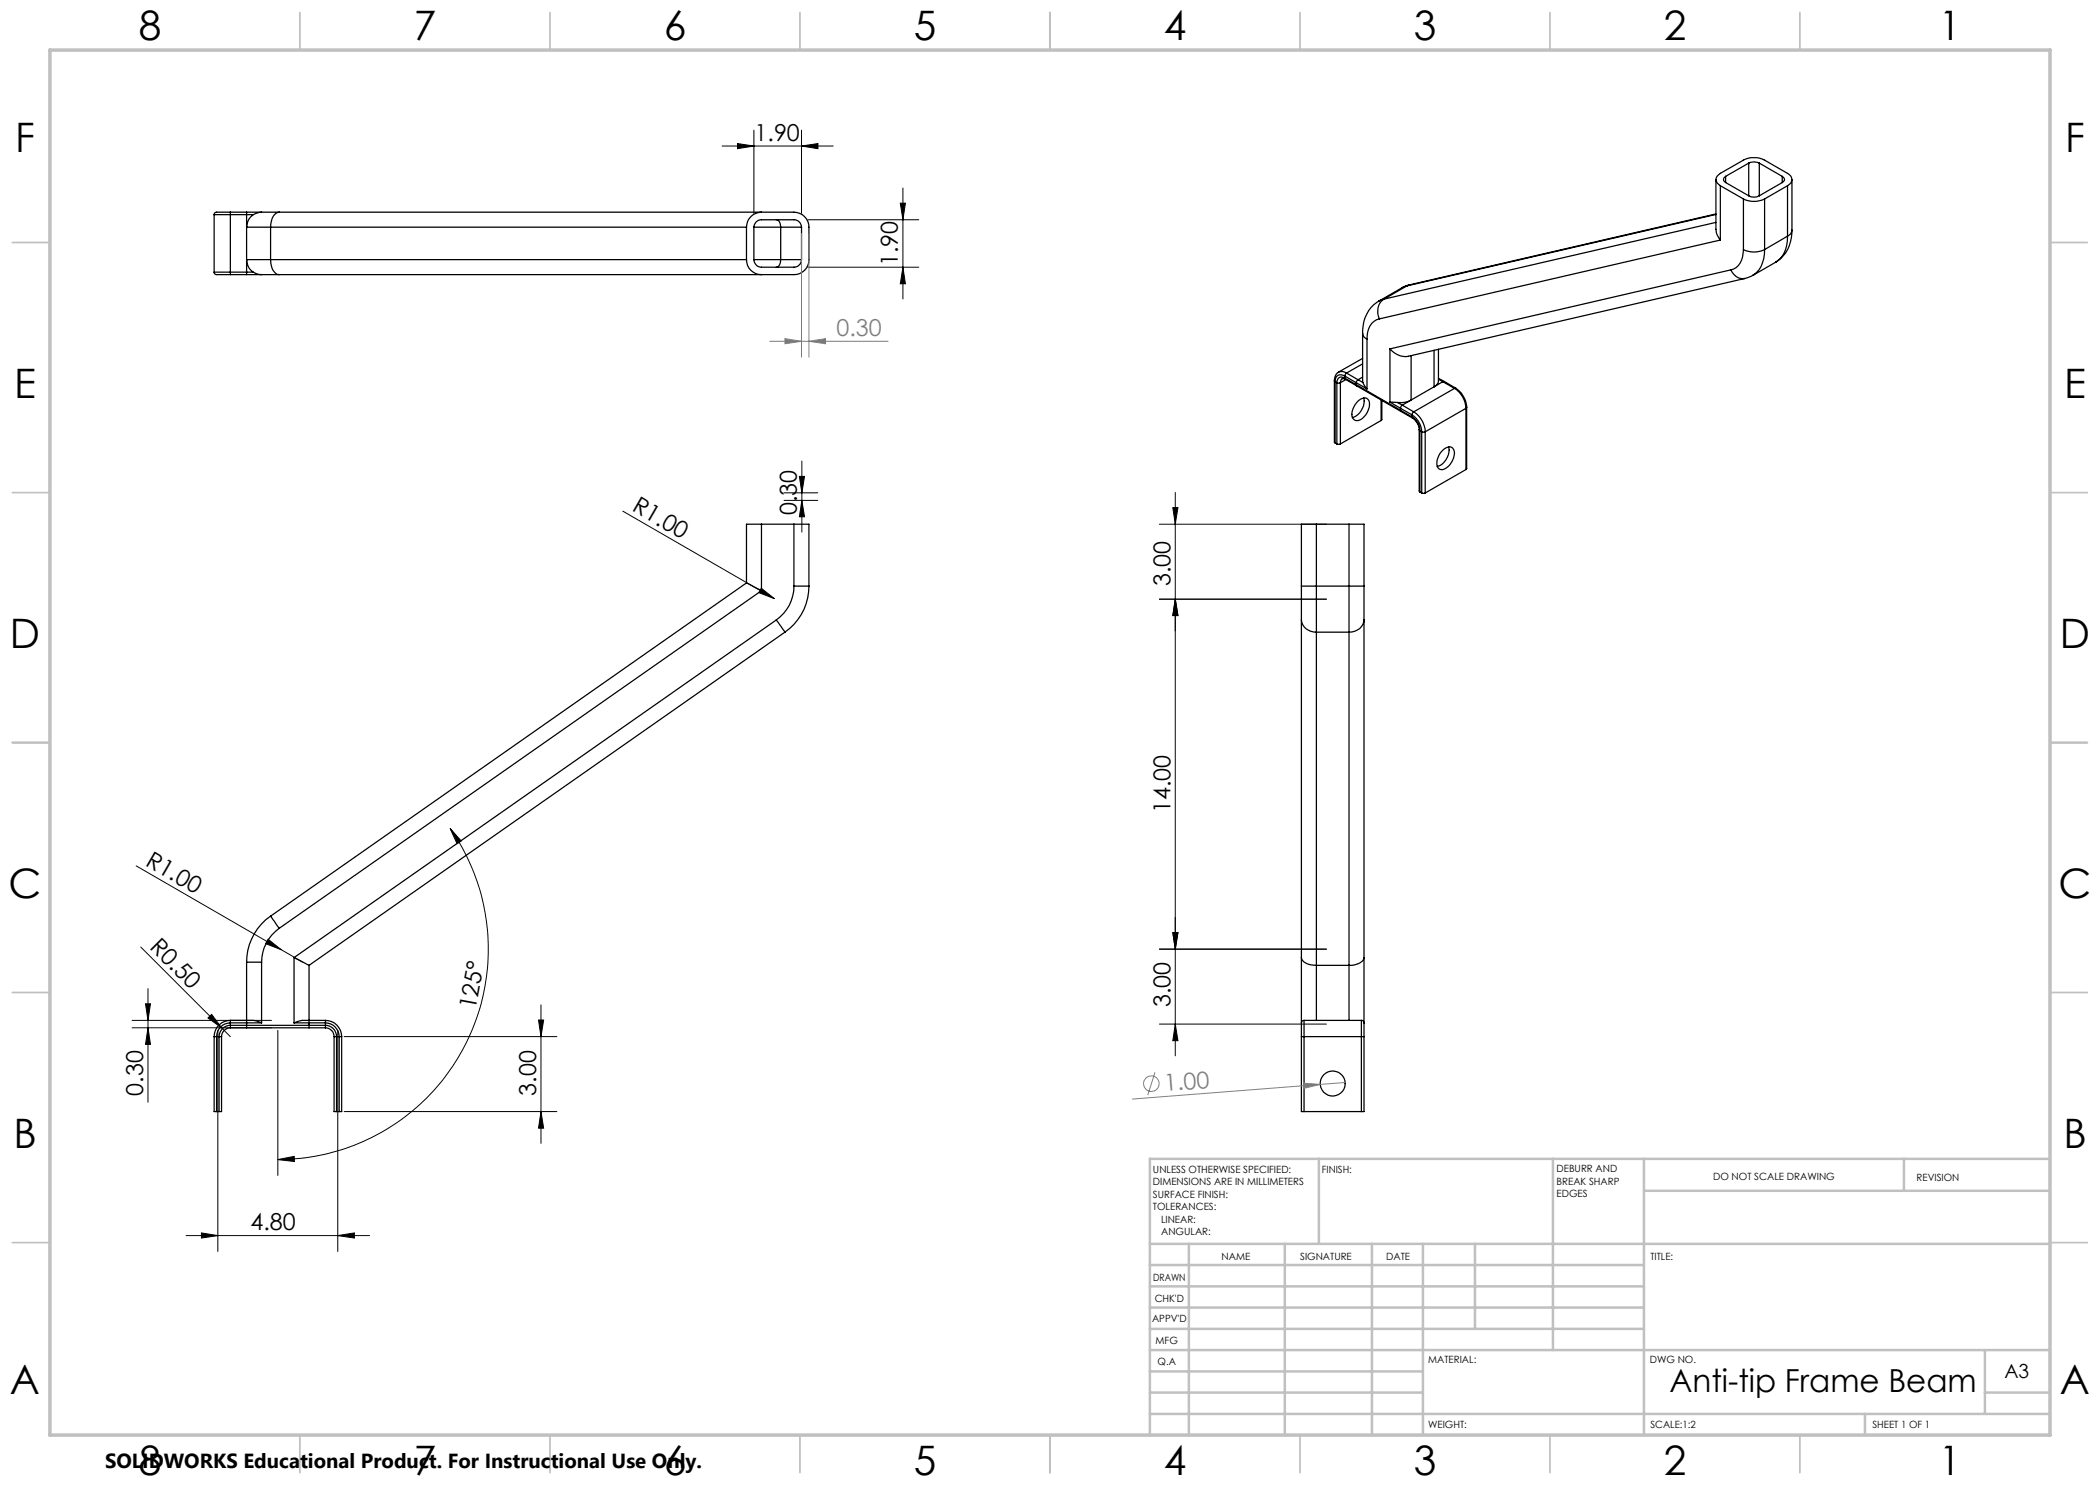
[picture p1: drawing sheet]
<svg xmlns="http://www.w3.org/2000/svg" width="420mm" height="297mm" viewBox="0 0 420 297" stroke-linecap="round" stroke-linejoin="round" font-family="sans-serif">
<g fill="none" stroke="#000" stroke-width=".25">
<path d="M343.2 35.9v10.2a3.4 3.4 0 0 0 .9 1.9M344.1 37.1a1.31 1.31 0 0 1-.9-1.2 1.31 1.31 0 0 1 .9-1.2l4.6-2.7a4.8 4.8 0 0 1 4.2 0l4.6 2.7a1.31 1.31 0 0 1 .9 1.2 1.31 1.31 0 0 1-.9 1.2M344.1 37.1l4.6 2.7M344.1 37.1v10.9M345.1 35.3a.66 .66 0 0 0-.4 .6 .66 .66 0 0 0 .4 .6M345.1 36.5l4.6 2.7M345.1 35.3v1.2M348.7 39.8a4.8 4.8 0 0 0 4.2 0M348.7 39.8v10.1M349.7 39.2a2.13 2.13 0 0 0 2.2 0M349.7 32.6a2.39 2.39 0 0 1 2.2 0M349.7 32.6l-4.6 2.7"/>
<path d="M349.7 32.6v6.6M351.9 32.6l4.5 2.7M351.9 32.6v6.6M352.9 39.8v10.1M356.4 35.3a.64 .64 0 0 1 .5 .6 .64 .64 0 0 1-.5 .6M356.4 36.5l-4.5 2.7M356.4 35.3v1.2M357.5 37.1l-4.6 2.7M357.5 37.1v10.1M358.4 35.9v10.1M42.8 42.9h3.3M42.8 54.4h3.3"/>
<path d="M42.8 54.4l.1 .3 .3 .2h2.9M42.8 42.9v11.5M46.1 42.4v.5M46.1 42.4h-2.7a.48 .48 0 0 0-.6 .5M46.1 54.4v.5M46.1 42.9v11.5M46.1 42.4h6.2M46.1 54.9h6.2M46.1 42.9h4.6M46.1 54.4h4.6M49.3 42.4v12.5M52.3 42.4a2.89 2.89 0 0 0-2.9 3h4.7"/>
<path d="M52.3 42.4h3.5M52.3 54.9h3.5M54.1 51.9l.1 .6a2.33 2.33 0 0 0 1.6 2.4M54.1 51.9h-4.7a2.8 2.8 0 0 0 2.9 3M54.1 45.4h95.2M54.1 45.4v6.5M54.1 51.9h95.2M55.8 42.4h103a3 3 0 0 1 3 3v6.5a2.95 2.95 0 0 1-3 3h-103M55.8 42.4a2 2 0 0 0-1.5 1.9l-.2 1.1M149.3 51.9a2.95 2.95 0 0 0 3 3M149.3 45.4v6.5M150.8 51.9a1.57 1.57 0 0 0 1.5 1.5h6.5a1.57 1.57 0 0 0 1.5-1.5"/>
<path d="M150.8 45.4a1.51 1.51 0 0 1 1.5-1.4h6.5a1.51 1.51 0 0 1 1.5 1.4M150.8 45.4v6.5M150.8 45.4h5.3M150.8 51.9h5.3M152.3 42.4a3 3 0 0 0-3 3M155.3 44a1.26 1.26 0 0 1 .8 1.4M156.1 45.4h4.2M156.1 51.9h4.2M156.1 51.9a1.34 1.34 0 0 1-.8 1.5M156.1 45.4v6.5M160.3 45.4v6.5M276.8 59.8a3.1 3.1 0 0 0-.9 4"/>
<path d="M276.8 59.8l-1.1 .5M280.3 57.6l-4.6 2.7a7 7 0 0 0-3.2 6.3M281.4 57.2l-1.1 .4M281.4 57.2l-4.6 2.6M281.9 57l-1.6 .6M281.9 57l-.5 .2M343.2 42.8l-61.3 14.2M343.2 44.5l-66.4 15.3M343.2 42.9l-61.8 14.3M344.1 48l-68.2 15.8M346.2 54a2.64 2.64 0 0 0 2.8 1.7M346.2 54l-68.2 15.8"/>
<path d="M348.7 49.9a4.8 4.8 0 0 0 4.2 0M348.7 49.9a4.1 4.1 0 0 1-2 3.9l-.5 .2M349 55.7l-67.3 15.6a3.8 3.8 0 0 1-3.7-1.5M350.6 55l-1.6 .7M352.9 49.9a5.5 5.5 0 0 1-2.3 5.2M355.2 52.4l-4.6 2.7M357.5 47.2a5.5 5.5 0 0 1-2.3 5.2M357.5 47.2l-4.6 2.7M358.4 46a6.9 6.9 0 0 1-3.2 6.4M358.4 46a1.32 1.32 0 0 1-.9 1.2M266.9 76.1v12.3l.1 .2M266.9 76.1l.1 .2"/>
<path d="M267 76.3l.4 .2M267 76.3v12.3M267.4 76.5h.7M267.4 76.5v12.3M267.7 74.5a1.68 1.68 0 0 0-.8 1.6M267.7 74.5v-.1a1.6 1.6 0 0 1 1.6 .2M268.1 76.5v12.3M269 75.2a1.18 1.18 0 0 0-1.4-.1 1.18 1.18 0 0 0-.6 1.2M269 75.6a.97 .97 0 0 0-1.2-.1 .97 .97 0 0 0-.4 1M269 75.6l.1 .2M269 75.2l2.3 1.3M269 75.6l2.3 1.3"/>
<path d="M269 75.2v.4M269.1 75.8a.63 .63 0 0 0-.8 0 .63 .63 0 0 0-.2 .7M269.1 75.8l2.3 1.4M269.2 75.9l-1.1 .6M269.3 74.6l-.3 .6M269.3 74.6l2.3 1.3M271.3 76.9l.1 .3M271.3 76.9l8.8 5.2M271.3 76.5v.4M271.3 76.5l2.1 1.3M271.4 77.2l8.8 5.1M271.6 75.9l-.3 .6"/>
<path d="M271.6 75.9l1 .6M272.5 66.6l.1 9.9M272.5 66.6a1.32 1.32 0 0 0 .9 1.2M272.5 71.7l-4.8 2.7M272.5 75.4l-.9 .5M272.5 72.8l-3.2 1.8M272.6 76.5l.8 1.3M272.7 79.6a3.5 3.5 0 0 1-2.2 3.9M273.4 67.8v10M275.9 63.8a3.6 3.6 0 0 0-2.5 4M276.2 80v4.1M278 69.8v10.6"/>
<path d="M282.2 71.1v8.9M286.8 77.4l-4.6 2.6M286.8 70.1v7.3M287.7 69.8v6.4l-.3 .6-.6 .6M287.7 75.7l1.2 .6M287.7 75.8l.9 .5M288.6 76.3l-1.8 1.1M288.6 76.3l2.3 1.4M288.9 76.3h-.3M288.9 76.3l2.2 1.3M290.9 77.7a5 5 0 0 1 2.3 4M290.9 77.7l-8.1 4.7"/>
<path d="M291.1 77.6a5 5 0 0 1 2.2 3.9M291.1 77.6l-.2 .1M267 88.6l.4 .2M267.4 88.8h.7M271.7 80.1a1.26 1.26 0 0 1 2.1 .1 3.4 3.4 0 0 1-2.5 3.9 1.26 1.26 0 0 1-.9-1.7l.6-1.4zM276.2 84.1l-8.1 4.7M276.4 80.1v3.9l-.2 .1M278 80.4l1.5 .1M278 80.4l2.1 1.3M279.5 80.5l1 .5M280.1 82.1l.1 .2M280.1 81.7v.4"/>
<path d="M280.1 81.7l2.3 1.3M280.1 82.1l2.3 1.3M280.2 82.3l2.3 1.3M280.5 81l-.4 .7M280.5 81l2.3 1.4M282.2 80a4.4 4.4 0 0 1-2.7 .5M282.2 80l-1.7 1M282.4 83a4.2 4.2 0 0 1 1.9 3.4M282.4 83.4a3.4 3.4 0 0 1 1.6 2.7M282.4 83.4l.1 .2M282.4 83v.4M282.5 83.6a3.1 3.1 0 0 1 1.3 2.3"/>
<path d="M282.8 82.4l-.4 .6M282.8 82.4a5 5 0 0 1 2.2 4M283.8 85.9v12.3l.2 .2M283.8 85.9l.2 .2M284 86.1l.3 .3M284 98.4l.3 .2M284 86.1v12.3M284.3 86.4h.7M284.3 98.6h.7M284.3 86.4v12.2M285 86.4v12.2M288.5 90.1a1.55 1.55 0 0 1 2-.5 2.95 2.95 0 0 1-.9 3.7 1.29 1.29 0 0 1-2 .3 3.1 3.1 0 0 1 .9-3.5z"/>
<path d="M289.7 89.4a3.5 3.5 0 0 1-2.3 3.9M293.2 81.7l-8.2 4.7M293.2 93.9l-8.2 4.7M293.2 81.7v12.2M293.3 81.5v12.3l-.1 .1M293.3 81.5l-.1 .2M149.3 116.6l3 1.5M149.3 116.6l-95.2 66.6M152.3 104.8h-3v11.8M152.3 118.1l-96.5 67.6M152.3 104.8v13.3M152.3 104.8h6.5"/>
<path d="M158.8 117.2a8.2 8.2 0 0 1-3.5 6.8M158.8 117.2h3M158.8 104.8h3v12.4M158.8 104.8v12.4M161.8 117.2a11.1 11.1 0 0 1-4.8 9.2M260.3 117.2v6.8M260.3 117.2h3M263.3 117.2v9.2M263.3 104.8h-3v12.4M263.3 104.8h6.5M263.3 117.2h6.5M263.3 104.8v12.4"/>
<path d="M269.8 104.8h3v12.4M269.8 117.2h3M269.8 117.2v9.2M269.8 104.8v12.4M272.8 117.2v6.8M155.3 124l1.7 2.4M155.3 124l-96.5 67.5M157 126.4l-95.2 66.7M260.3 124a2.75 2.75 0 0 0 3 2.4M260.3 124v80.6M263.3 126.4h6.5M263.3 126.4v77.7"/>
<path d="M269.8 126.4v77.7M272.8 124a2.75 2.75 0 0 1-3 2.4M272.8 124v80.6M49.3 192.4v13.2M49.3 192.4h3M52.3 192.4v12.2M54.1 183.2a11.2 11.2 0 0 0-4.8 9.2M54.1 183.2l1.7 2.5M55.8 185.7a8.4 8.4 0 0 0-3.5 6.7M58.8 191.5l3 1.6M58.8 191.5v13.1M61.8 193.1v12.5"/>
<path d="M260.3 191.5a2.69 2.69 0 0 0 3 1.6h6.5a3.1 3.1 0 0 0 2.9-1.3l.1-.3M42.8 207.3h.5M42.8 207.3v15h.5M43.3 207.3h.5M43.3 207.3v15M43.8 207.3h.5M43.8 207.3v15M44.3 207.3v15h-.5M46.1 204.1h4.6l1.6 .5M46.1 205.1a2.29 2.29 0 0 0-2.3 2.2M46.1 204.6a2.77 2.77 0 0 0-2.8 2.7M46.1 204.1v.5"/>
<path d="M46.1 205.1v.5M46.1 205.6a1.81 1.81 0 0 0-1.8 1.7M46.1 204.1a3.3 3.3 0 0 0-3.3 3.2M46.1 204.6h6.2M46.1 205.6h19M46.1 205.1h19M46.1 204.6v.5M58.8 204.6h6.3M65.1 204.1h-4.6l-1.7 .5M65.1 205.6a1.75 1.75 0 0 1 1.7 1.7M65.1 205.1v.5M65.1 205.1a2.23 2.23 0 0 1 2.2 2.2"/>
<path d="M65.1 204.6a2.77 2.77 0 0 1 2.7 2.7M65.1 204.1v.5M65.1 204.1a3.3 3.3 0 0 1 3.2 3.2M65.1 204.6v.5M66.8 207.3h.5M66.8 207.3v15h.5M67.3 207.3h.5M67.3 207.3v15M67.8 207.3h.5M67.8 207.3v15M68.3 207.3v15h-.5M260.3 207.3h.5"/>
<path d="M260.3 207.3v15h.5M260.3 204.6v2.7M260.8 204.1v3.2M260.8 204.1a.49 .49 0 0 0-.5 .5M260.8 204.1h11.5M260.8 207.3h11.5M260.8 207.3v15M272.3 207.3h.5M272.3 204.1v3.2M272.3 204.1a.49 .49 0 0 1 .5 .5M272.3 207.3v15M272.8 207.3v15h-.5"/>
<path d="M272.8 204.6v2.7M43.3 222.3h.5M67.3 222.3h.5M260.8 222.3h11.5"/>
<circle cx="266.5" cy="216.7" r="2.49"/>
</g>
<g fill="none" stroke="#808080" stroke-width=".2">
<path d="M160.3 46.7v24.7M161.8 46.7v24.7M154 68.3h23.6M157 67.7l3.3 .6-3.3 .5zM161.8 68.3l3.3-.6v1.1zM231 214.5l-1.4 4.5M260.7 216.6l3.4 .3-3.3 .8zM269 216.5l-42.5 3.3"/>
<circle cx="230.3" cy="216.7" r="1.56"/>
</g>
<g fill="none" stroke="#000" stroke-width=".2">
<path d="M144.4 29.2h22.3M147.5 28.7l3.3 .5-3.3 .5zM150.8 26v16.7M160.3 29.2l3.3-.5v1zM160.3 26v16.7M180.6 37.6v22.2M161.6 53.4h22.2M161.6 44h22.2M180.1 40.6h1l-.5 3.4zM180.6 53.4l.5 3.4h-1zM156.8 98.6h6.7M159.9 95.3h1l-.5 3.3z"/>
<path d="M160.4 92.2v14.2M235.1 98.5v112.7M124.6 102.2l30.3 17.5M152.3 117.6l2.6 2.1-3.1-1.2zM156.8 100.1h6.7M160.4 100.1l.5 3.3h-1zM231.9 119.8h33.4M231.9 104.8h33.4M234.6 101.5h1l-.5 3.3zM235.1 119.8l.5 3.3h-1zM27.2 173.2l33.4 19.2M90 165.7l2.3 2.5-.9 .5z"/>
<path d="M90 165.7a42.1 42.1 0 0 1-34.4 66.2M28.2 189.4l17.9 17.9M29.6 197.7v22.7M53.6 187.9l2.6 2-3.1-1.2zM231.9 189.8h33.4M234.6 186.5h1l-.5 3.3zM26.4 204.1h27.9M26.4 205.6h27.9M29.1 200.8h1l-.5 3.3zM29.6 205.6l.5 3.3h-1zM41.6 203.6l.7-.7 2 2.7zM43.6 206.1v44.2"/>
<path d="M55.6 206.1v29M67.6 206.1v44.2M68.8 207.3h42.6M107.7 204h1l-.5 3.3zM108.2 201v27.7M231.9 204.8h33.4M235.1 204.8l.5 3.3h-1zM55.6 231.9l3.2-.6 .1 1zM68.8 222.3h42.6M108.2 222.3l.5 3.3h-1zM37.2 247.1h36.7M40.3 246.6l3.3 .5-3.3 .5z"/>
<path d="M67.6 247.1l3.3-.5v1z"/>
</g>
<g fill="none" stroke="#c0c0c0" stroke-width=".35">
<path d="M60 2.5v7.5M110 2.5v7.5M160 2.5v7.5M210 2.5v7.5M260 2.5v7.5M310 2.5v7.5M360 2.5v7.5M2.5 48.5h7.5M410 48.5h7.5M2.5 98.5h7.5M410 98.5h7.5M2.5 148.5h7.5"/>
<path d="M410 148.5h7.5M2.5 198.5h7.5M410 198.5h7.5M2.5 248.5h7.5M410 248.5h7.5M60 287v7.5M110 287v7.5M160 287v7.5M210 287v7.5M260 287v7.5M310 287v7.5M360 287v7.5"/>
</g>
<g fill="none" stroke="#c0c0c0" stroke-width=".5">
<path d="M263.8 231.8v17M310.6 231.8v38.2M328.8 231.8v55.2M328.8 238.2h81.2M380.8 231.8v6.4M410 231.8h-180v55.2M230 248.8h180M230 257.3h98.8M230 253h98.8M237.8 248.8v38.2M257 248.8v38.2M274.4 248.8v38.2"/>
<path d="M284.6 248.8v38.2M295 248.8v17M230 265.8h98.8M230 261.5h98.8M230 278.5h54.6M230 274.3h54.6M230 270h180M397 278.5h13M397 270v12.8M230 282.8h180M373 282.8v4.2"/>
</g>
<path d="M10 10h400v277h-400z" fill="none" stroke="#c0c0c0" stroke-width=".7"/>
<g fill="#000">
<path d="M152.3 117.6l2.6 2.1-3.1-1.2zM53.6 187.9l2.6 2-3.1-1.2zM41.6 203.6l.7-.7 2 2.7z"/>
<path d="M160.4 100.1l.5 3.3h-1zM159.9 95.3h1l-.5 3.3zM234.6 186.5h1l-.5 3.3zM235.1 119.8l.5 3.3h-1zM180.6 53.4l.5 3.4h-1zM180.1 40.6h1l-.5 3.4z"/>
<path d="M107.7 204h1l-.5 3.3zM108.2 222.3l.5 3.3h-1zM29.1 200.8h1l-.5 3.3zM29.6 205.6l.5 3.3h-1zM234.6 101.5h1l-.5 3.3zM235.1 119.8l.5 3.3h-1zM234.6 186.5h1l-.5 3.3zM235.1 204.8l.5 3.3h-1z"/>
<path d="M55.6 231.9l3.2-.6 .1 1zM90 165.7l2.3 2.5-.9 .5z"/>
<path d="M40.3 246.6l3.3 .5-3.3 .5zM67.6 247.1l3.3-.5v1zM147.5 28.7l3.3 .5-3.3 .5zM160.3 29.2l3.3-.5v1z"/>
</g>
<g fill="#808080">
<path d="M260.7 216.6l3.4 .3-3.3 .8z"/>
<path d="M161.8 68.3l3.3-.6v1.1zM157 67.7l3.3 .6-3.3 .5z"/>
</g>
<g font-size="8.1">
<text x="27.8" y="8">8</text>
<text x="82.8" y="8">7</text>
<text x="132.8" y="8">6</text>
<text x="182.8" y="8">5</text>
<text x="232.8" y="8">4</text>
<text x="282.8" y="8">3</text>
<text x="332.8" y="8">2</text>
<text x="387.8" y="8">1</text>
<text x="3" y="30.4">F</text>
<text x="413" y="30.4">F</text>
<text x="2.8" y="79.6">E</text>
<text x="412.8" y="79.6">E</text>
<text x="2" y="129.6">D</text>
<text x="412" y="129.6">D</text>
<text x="1.7" y="179.6">C</text>
<text x="411.7" y="179.6">C</text>
<text x="2.7" y="229.6">B</text>
<text x="412.7" y="229.6">B</text>
<text x="2" y="278.9">A</text>
<text x="412" y="278.9">A</text>
<text x="27.8" y="295">8</text>
<text x="82.8" y="295">7</text>
<text x="132.8" y="295">6</text>
<text x="182.8" y="295">5</text>
<text x="232.8" y="295">4</text>
<text x="282.8" y="295">3</text>
<text x="332.8" y="295">2</text>
<text x="387.8" y="295">1</text>
</g>
<text font-size="6.3" x="333.9" y="278.4">Anti-tip Frame Beam</text>
<g font-size="4.7">
<text x="150.9" y="28.2">1.90</text>
<text x="179.6" y="53.2" transform="rotate(-90 179.6 53.2)">1.90</text>
<text x="126.2" y="102" transform="rotate(30 126.2 102)">R1.00</text>
<text x="159.4" y="103.1" transform="rotate(-90 159.4 103.1)">0.30</text>
<text x="234.1" y="117.2" transform="rotate(-90 234.1 117.2)">3.00</text>
<text x="234.1" y="162.6" transform="rotate(-90 234.1 162.6)">14.00</text>
<text x="28.9" y="172.9" transform="rotate(30 28.9 172.9)">R1.00</text>
<text x="29.8" y="189.6" transform="rotate(45 29.8 189.6)">R0.50</text>
<text x="95.1" y="202.1" transform="rotate(-79 95.1 202.1)">125°</text>
<text x="234.1" y="201.4" transform="rotate(-90 234.1 201.4)">3.00</text>
<text x="28.6" y="219.1" transform="rotate(-90 28.6 219.1)">0.30</text>
<text x="107.2" y="219.1" transform="rotate(-90 107.2 219.1)">3.00</text>
<text x="50.1" y="246.1">4.80</text>
</g>
<g font-size="4.7" fill="#808080">
<text x="167.3" y="67.2">0.30</text>
<text x="233" y="218.2" transform="rotate(-4 233 218.2)">1.00</text>
</g>
<text font-size="4.1" x="21" y="293.7">SOLIDWORKS Educational Product. For Instructional Use Only.</text>
<text font-size="3.9" x="400.9" y="275.5">A3</text>
<g font-size="2">
<text x="230.6" y="234.6">UNLESS OTHERWISE SPECIFIED:</text>
<text x="230.6" y="237.1">DIMENSIONS ARE IN MILLIMETERS</text>
<text x="230.6" y="239.6">SURFACE FINISH:</text>
<text x="264.4" y="234.6">FINISH:</text>
<text x="311.3" y="234.5">DEBURR AND</text>
<text x="311.3" y="237">BREAK SHARP</text>
<text x="311.3" y="239.5">EDGES</text>
<text x="342.6" y="236">DO NOT SCALE DRAWING</text>
<text x="383.3" y="236.2">REVISION</text>
<text x="230.6" y="242.1">TOLERANCES:</text>
<text x="232.2" y="244.6">LINEAR:</text>
<text x="232.2" y="247.1">ANGULAR:</text>
<text x="244.3" y="252">NAME</text>
<text x="260" y="251.9">SIGNATURE</text>
<text x="277.2" y="251.9">DATE</text>
<text x="330.1" y="251.9">TITLE:</text>
<text x="230.6" y="256.1">DRAWN</text>
<text x="230.9" y="260.3">CHK'D</text>
<text x="230.4" y="264.4">APPV'D</text>
<text x="231.1" y="268.8">MFG</text>
<text x="231.5" y="273">Q.A</text>
<text x="285.6" y="272.5">MATERIAL:</text>
<text x="330" y="272.5">DWG NO.</text>
<text x="285.6" y="285.5">WEIGHT:</text>
<text x="330.1" y="285.6">SCALE:1:2</text>
<text x="374.5" y="285.6">SHEET 1 OF 1</text>
</g>
</svg>
